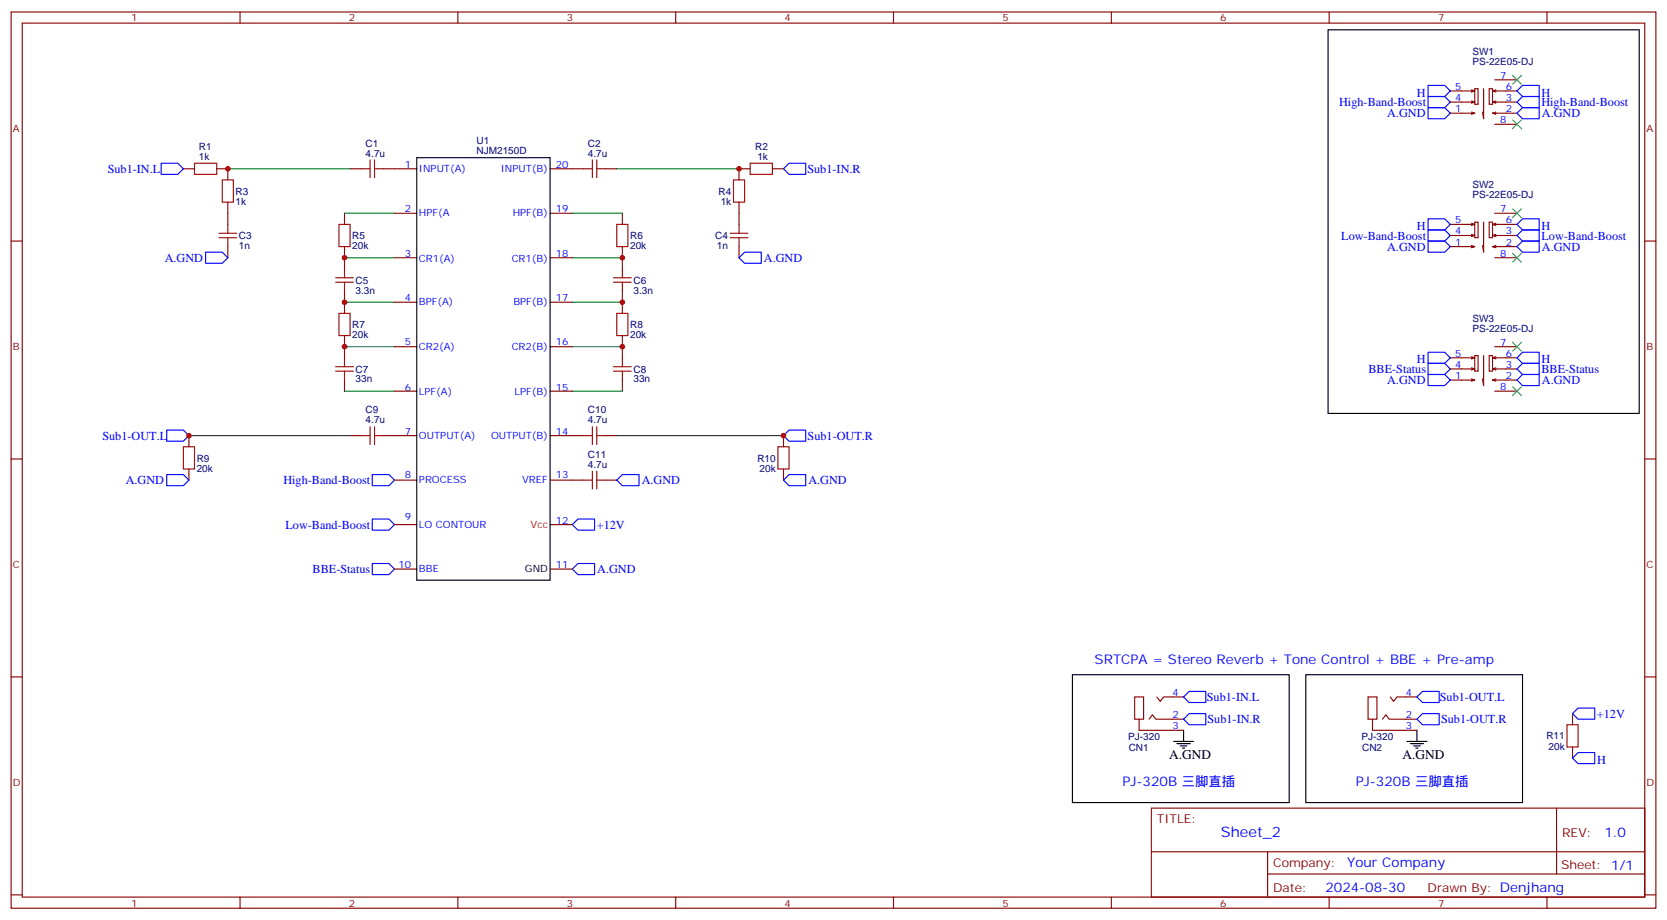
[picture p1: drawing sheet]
<svg xmlns="http://www.w3.org/2000/svg" width="529mm" height="292mm" viewBox="0 0 529 292" stroke-linecap="round" stroke-linejoin="round" font-family="sans-serif">
<g fill="none" stroke="#870000" stroke-width=".35">
<path d="M3.5 3.8h522.1v284.3h-522.1zM7.1 7.3h515v277.3h-515zM76.2 3.8v3.5M145.3 3.8v3.5M214.5 3.8v3.5M283.6 3.8v3.5M352.8 3.8v3.5M421.9 3.8v3.5M491.1 3.8v3.5M460.4 28.9h7.7l-1 .3M460.4 32.4h7.7l-1 .3M460.4 35.9h7.7l-1 .4"/>
<path d="M467.1 28.5l1 .4M467.1 32l1 .4M467.1 35.6l1 .3M468.1 28.2h1.1v4.9h-1.1zM471 28.2v9.5l-.4-2.1M472.7 28.2h1.1v4.9h-1.1zM474.5 39.4h7M474.5 25.3h7M474.8 28.5l-1 .4M474.8 32l-1 .4M474.8 35.6l-1 .3M481.5 28.9h-7.7l1 .3"/>
<path d="M481.5 32.4h-7.7l1 .3M481.5 35.9h-7.7l1 .4M58.2 53.6h3.5M68.8 53.6h3.5v3.5M111.1 53.6h3.6M121.7 53.6h10.6M174.6 53.6h10.6M192.3 53.6h3.5M238.1 53.6h-3.5v3.5M245.2 53.6h3.5M3.5 76.5h3.6M72.3 64.1v7.1"/>
<path d="M72.3 78.2v3.6M109.4 67.7v3.5M109.4 78.2v7.1M125.2 67.7h7.1M174.6 67.7h7.1M197.6 67.7v3.5M197.6 78.2v7.1M234.6 64.1v7.1M234.6 78.2v3.6M460.4 71.2h7.7l-1 .3M460.4 74.7h7.7l-1 .4M460.4 78.2h7.7l-1 .4"/>
<path d="M467.1 70.8l1 .4M467.1 74.4l1 .3M467.1 77.9l1 .3M468.1 70.5h1.1v4.9h-1.1zM471 70.5v9.5l-.4-2.1M472.7 70.5h1.1v4.9h-1.1zM474.5 67.7h7M474.8 70.8l-1 .4M474.8 74.4l-1 .3M474.8 77.9l-1 .3M481.5 71.2h-7.7l1 .3M481.5 74.7h-7.7l1 .4"/>
<path d="M481.5 78.2h-7.7l1 .4M522.1 76.5h3.5M109.4 92.4v7M125.2 81.8h7.1M125.2 95.9h7.1M174.6 81.8h7.1M174.6 95.9h7.1M197.6 92.4v7M474.5 81.8h7M109.4 106.5v7M125.2 110h7.1M174.6 110h7.1"/>
<path d="M197.6 106.5v7M460.4 113.5h7.7l-1 .4M460.4 117.1h7.7l-1 .3M467.1 113.2l1 .3M467.1 116.7l1 .4M468.1 112.8h1.1v5h-1.1zM471 112.8v9.5l-.4-2.1M472.7 112.8h1.1v5h-1.1zM474.5 110h7M474.8 113.2l-1 .3M474.8 116.7l-1 .4M481.5 113.5h-7.7l1 .4"/>
<path d="M481.5 117.1h-7.7l1 .3M60 138.2v3.5M109.4 120.6v3.5M111.1 138.2h3.6M121.7 138.2h10.6M125.2 124.1h7.1M174.6 138.2h10.6M174.6 124.1h7.1M192.3 138.2h3.5M197.6 120.6v3.5M248.7 138.2v3.5M460.4 120.6h7.7l-1 .3"/>
<path d="M467.1 120.2l1 .4M474.5 124.1h7M474.8 120.2l-1 .4M481.5 120.6h-7.7l1 .3M3.5 145.6h3.6M60 148.8v3.5M125.2 152.3h7.1M174.6 152.3h10.6M192.3 152.3h3.5M248.7 148.8v3.5M522.1 145.6h3.5M125.2 166.4h7.1"/>
<path d="M174.6 166.4h7.1M125.2 180.6h7.1M174.6 180.6h7.1M3.5 214.8h3.6M522.1 214.8h3.5M360.2 221.1h2.8v7.1h-2.8zM361.6 228.2v3.5h14.1M364.8 228.2l1-1.4 1.1 1.4h8.8M367.2 221.1l1.1 1.4 1.1-1.4h6.3M434.3 221.1h2.8v7.1h-2.8zM435.7 228.2v3.5h14.1M438.9 228.2l1-1.4 1.1 1.4h8.8"/>
<path d="M441.3 221.1l1.1 1.4 1-1.4h6.4M499.2 226.4v3.5M499.2 237v3.5M365.5 256.4h156.6v28.2h-156.6zM494.1 256.4v20.9M365.5 270.2h156.5M402.4 277.3h119.6M402.4 270.2v14.2M3.5 283.9h3.6M76.2 284.6v3.5M145.3 284.6v3.5M214.5 284.6v3.5"/>
<path d="M283.6 284.6v3.5M352.8 284.6v3.5M421.9 284.6v3.5M491.1 284.6v3.5M522.1 283.9h3.5"/>
</g>
<g fill="none" stroke="#000" stroke-width=".35">
<path d="M421.6 9.5h98.7v121.7h-98.7zM132.3 50h42.3v134.1h-42.3zM340.4 214.1h68.8v40.5h-68.8zM414.5 214.1h68.8v40.5h-68.8zM372.5 235.2h6.4M373.6 235.9h4.2M374.6 236.6h2.2M375.4 237.3h.7M375.7 231.7v3.5M446.6 235.2h6.4M447.7 235.9h4.2M448.7 236.6h2.1"/>
<path d="M449.4 237.3h.7M449.8 231.7v3.5"/>
</g>
<g fill="none" stroke="#00f" stroke-width=".35">
<path d="M453.3 30.6h5.3l1.8 1.8-1.8 1.7h-5.3zM453.3 27.1h5.3l1.8 1.8-1.8 1.7h-5.3zM453.3 34.1h5.3l1.8 1.8-1.8 1.8h-5.3zM483.3 30.6h5.3v3.5h-5.3l-1.8-1.7zM483.3 27.1h5.3v3.5h-5.3l-1.8-1.7zM483.3 34.1h5.3v3.6h-5.3l-1.8-1.8zM51.2 51.8h5.2l1.8 1.8-1.8 1.7h-5.2zM248.7 53.6l1.8-1.8h5.3v3.5h-5.3zM453.3 73h5.3l1.8 1.7-1.8 1.8h-5.3zM453.3 69.4h5.3l1.8 1.8-1.8 1.8h-5.3zM453.3 76.5h5.3l1.8 1.7-1.8 1.8h-5.3zM483.3 73h5.3v3.5h-5.3l-1.8-1.8z"/>
<path d="M483.3 69.4h5.3v3.6h-5.3l-1.8-1.8zM483.3 76.5h5.3v3.5h-5.3l-1.8-1.8zM65.3 80h5.3l1.7 1.8-1.7 1.7h-5.3zM236.4 80h5.3v3.5h-5.3l-1.8-1.7zM453.3 115.3h5.3l1.8 1.8-1.8 1.7h-5.3zM453.3 111.8h5.3l1.8 1.7-1.8 1.8h-5.3zM453.3 118.8h5.3l1.8 1.8-1.8 1.7h-5.3zM483.3 115.3h5.3v3.5h-5.3l-1.8-1.7zM483.3 111.8h5.3v3.5h-5.3l-1.8-1.8zM483.3 118.8h5.3v3.5h-5.3l-1.8-1.7zM52.9 136.5h5.3l1.8 1.7-1.8 1.8h-5.3zM250.5 136.5h5.3v3.5h-5.3l-1.8-1.8z"/>
<path d="M52.9 150.6h5.3l1.8 1.7-1.8 1.8h-5.3zM118.2 150.6h5.3l1.7 1.7-1.7 1.8h-5.3zM197.6 150.6h5.2v3.5h-5.2l-1.8-1.8zM250.5 150.6h5.3v3.5h-5.3l-1.8-1.8zM118.2 164.7h5.3l1.7 1.7-1.7 1.8h-5.3zM118.2 178.8h5.3l1.7 1.8-1.7 1.7h-5.3zM183.4 164.7h5.3v3.5h-5.3l-1.7-1.8zM181.7 180.6l1.7-1.8h5.3v3.5h-5.3zM451.6 219.4h5.2v3.5h-5.2l-1.8-1.8zM375.7 221.1l1.8-1.7h5.3v3.5h-5.3zM375.7 228.2l1.8-1.8h5.3v3.5h-5.3zM449.8 228.2l1.8-1.8h5.2v3.5h-5.2z"/>
<path d="M500.9 224.6h5.3v3.6h-5.3l-1.7-1.8zM499.2 240.5l1.7-1.7h5.3v3.5h-5.3z"/>
</g>
<g fill="none" stroke="#a10000" stroke-width=".35">
<path d="M61.7 51.8h7.1v3.5h-7.1zM70.6 57.1h3.5v7h-3.5zM114.7 53.6h2.8M117.5 50.7v5.7M118.9 53.6h2.8M118.9 50.7v5.7M185.2 53.6h2.8M188 50.7v5.7M189.4 53.6h2.9M189.4 50.7v5.7M232.8 57.1h3.6v7h-3.6zM238.1 51.8h7.1v3.5h-7.1z"/>
<path d="M69.5 75.4h5.6M69.5 74h5.6M72.3 71.2v2.8M72.3 75.4v2.8M107.6 71.2h3.5v7h-3.5zM195.8 71.2h3.5v7h-3.5zM231.8 75.4h5.6M231.8 74h5.6M234.6 71.2v2.8M234.6 75.4v2.8M106.5 89.5h5.7M106.5 88.1h5.7"/>
<path d="M107.6 99.4h3.5v7.1h-3.5zM109.4 85.3v2.8M109.4 89.5v2.9M194.7 89.5h5.7M194.7 88.1h5.7M195.8 99.4h3.5v7.1h-3.5zM197.6 85.3v2.8M197.6 89.5v2.9M106.5 117.8h5.7M106.5 116.3h5.7M109.4 113.5v2.8M109.4 117.8v2.8"/>
<path d="M194.7 117.8h5.7M194.7 116.3h5.7M197.6 113.5v2.8M197.6 117.8v2.8M114.7 138.2h2.8M117.5 135.4v5.6M118.9 135.4v5.6M118.9 138.2h2.8M185.2 138.2h2.8M188 135.4v5.6M189.4 135.4v5.6M189.4 138.2h2.9"/>
<path d="M58.2 141.7h3.5v7.1h-3.5zM185.2 152.3h2.8M188 149.5v5.7M189.4 149.5v5.7M189.4 152.3h2.9M246.9 141.7h3.6v7.1h-3.6zM497.4 229.9h3.5v7.1h-3.5z"/>
</g>
<g fill="none" stroke="#008700" stroke-width=".35">
<path d="M72.3 53.6h38.8M195.8 53.6h38.8M109.4 67.7h15.8M181.7 67.7h15.9M109.4 95.9h15.8M109.4 81.8h15.8M181.7 95.9h15.9M181.7 81.8h15.9M109.4 110h15.8M181.7 110h15.9M60 138.2h51.1M109.4 124.1h15.8"/>
<path d="M181.7 124.1h15.9M195.8 138.2h52.9"/>
</g>
<path d="M480.1 23.9l2.9 2.8M480.1 38l2.9 2.9M483 23.9l-2.9 2.8M483 38l-2.9 2.9M480.1 66.3l2.9 2.8M483 66.3l-2.9 2.8M480.1 80.4l2.9 2.8M483 80.4l-2.9 2.8M480.1 108.6l2.9 2.8M483 108.6l-2.9 2.8M480.1 122.7l2.9 2.8M483 122.7l-2.9 2.8" fill="none" stroke="#3c3" stroke-width=".35"/>
<g fill="#c00">
<circle cx="109.4" cy="81.8" r=".88"/>
<circle cx="109.4" cy="95.9" r=".88"/>
<circle cx="109.4" cy="110" r=".88"/>
<circle cx="197.6" cy="81.8" r=".88"/>
<circle cx="197.6" cy="95.9" r=".88"/>
<circle cx="197.6" cy="110" r=".88"/>
<circle cx="72.3" cy="53.6" r=".88"/>
<circle cx="234.6" cy="53.6" r=".88"/>
<circle cx="60" cy="138.2" r=".88"/>
<circle cx="248.7" cy="138.2" r=".88"/>
</g>
<text font-size="4.6" fill="#00f" x="387.6" y="265.4">Sheet_2</text>
<g font-size="4.2" fill="#00f">
<text x="347.5" y="210.5">SRTCPA = Stereo Reverb + Tone Control + BBE + Pre-amp</text>
<text x="356.3" y="249.3">PJ-320B 三脚直插</text>
<text x="430.4" y="249.3">PJ-320B 三脚直插</text>
<text x="509.3" y="265.7">1.0</text>
<text x="427.7" y="275.2">Your Company</text>
<text x="420.7" y="283">2024-08-30</text>
</g>
<g font-size="4.2">
<text x="371.1" y="240.9">A.GND</text>
<text x="445.2" y="240.9">A.GND</text>
</g>
<g font-size="3.9" fill="#00f">
<text x="425.1" y="33.7">High-Band-Boost</text>
<text x="449.8" y="30.6">H</text>
<text x="489.3" y="33.7">High-Band-Boost</text>
<text x="489.3" y="30.6">H</text>
<text x="440.3" y="37.2">A.GND</text>
<text x="489.4" y="37.2">A.GND</text>
<text x="34.2" y="54.8">Sub1-IN.L</text>
<text x="256.3" y="54.8">Sub1-IN.R</text>
<text x="425.8" y="76">Low-Band-Boost</text>
<text x="449.8" y="73">H</text>
<text x="489.3" y="76">Low-Band-Boost</text>
<text x="489.3" y="73">H</text>
<text x="52.3" y="83">A.GND</text>
<text x="242.5" y="83">A.GND</text>
<text x="440.3" y="79.5">A.GND</text>
<text x="489.4" y="79.5">A.GND</text>
<text x="434.4" y="118.3">BBE-Status</text>
<text x="449.8" y="115.3">H</text>
<text x="489.3" y="118.3">BBE-Status</text>
<text x="489.3" y="115.3">H</text>
<text x="440.3" y="121.8">A.GND</text>
<text x="489.4" y="121.8">A.GND</text>
<text x="32.5" y="139.5">Sub1-OUT.L</text>
<text x="256.4" y="139.5">Sub1-OUT.R</text>
<text x="39.9" y="153.6">A.GND</text>
<text x="90" y="153.6">High-Band-Boost</text>
<text x="203.7" y="153.6">A.GND</text>
<text x="256.6" y="153.6">A.GND</text>
<text x="90.6" y="167.7">Low-Band-Boost</text>
<text x="189.4" y="167.7">+12V</text>
<text x="99.2" y="181.8">BBE-Status</text>
<text x="189.6" y="181.8">A.GND</text>
<text x="383.1" y="222.4">Sub1-IN.L</text>
<text x="457.1" y="222.4">Sub1-OUT.L</text>
<text x="506.9" y="227.7">+12V</text>
<text x="383.3" y="229.4">Sub1-IN.R</text>
<text x="457.5" y="229.4">Sub1-OUT.R</text>
<text x="507" y="242.3">H</text>
</g>
<g font-size="3.9" fill="#800">
<text x="367.2" y="261">TITLE:</text>
<text x="495.9" y="265.7">REV:</text>
<text x="404.1" y="275.2">Company:</text>
<text x="495.5" y="275.8">Sheet: 1/1</text>
<text x="404.1" y="282.9">Date:</text>
<text x="453.2" y="282.9">Drawn By: Denjhang</text>
</g>
<g font-size="3.2" fill="#800">
<text x="41.6" y="6.8">1</text>
<text x="110.8" y="6.8">2</text>
<text x="179.9" y="6.8">3</text>
<text x="249.1" y="6.8">4</text>
<text x="318.2" y="6.8">5</text>
<text x="387.3" y="6.8">6</text>
<text x="456.5" y="6.8">7</text>
<text x="4.1" y="41.9">A</text>
<text x="522.6" y="41.9">A</text>
<text x="4.1" y="111.1">B</text>
<text x="522.6" y="111.1">B</text>
<text x="4.1" y="180.2">C</text>
<text x="522.6" y="180.2">C</text>
<text x="4.1" y="249.3">D</text>
<text x="522.6" y="249.3">D</text>
<text x="41.6" y="287.6">1</text>
<text x="110.8" y="287.6">2</text>
<text x="179.9" y="287.6">3</text>
<text x="249.1" y="287.6">4</text>
<text x="318.2" y="287.6">5</text>
<text x="387.3" y="287.6">6</text>
<text x="456.5" y="287.6">7</text>
</g>
<g font-size="3.2" fill="#000080">
<text x="467.4" y="17.4">SW1</text>
<text x="467.4" y="20.6">PS-22E05-DJ</text>
<text x="63.2" y="47.5">R1</text>
<text x="116.1" y="46.5">C1</text>
<text x="151.3" y="45.8">U1</text>
<text x="186.6" y="46.5">C2</text>
<text x="239.7" y="47.5">R2</text>
<text x="63.2" y="50.7">1k</text>
<text x="116.1" y="49.7">4.7u</text>
<text x="151.3" y="48.9">NJM2150D</text>
<text x="186.6" y="49.7">4.7u</text>
<text x="240.4" y="50.7">1k</text>
<text x="467.4" y="59.7">SW2</text>
<text x="74.8" y="65">1k</text>
<text x="74.8" y="61.8">R3</text>
<text x="228.1" y="61.8">R4</text>
<text x="228.8" y="65">1k</text>
<text x="467.4" y="62.9">PS-22E05-DJ</text>
<text x="75.8" y="75.9">C3</text>
<text x="111.8" y="75.8">R5</text>
<text x="200" y="75.8">R6</text>
<text x="227" y="75.9">C4</text>
<text x="75.8" y="79.1">1n</text>
<text x="111.8" y="79">20k</text>
<text x="200" y="79">20k</text>
<text x="227.5" y="79.1">1n</text>
<text x="112.9" y="90">C5</text>
<text x="201.1" y="90">C6</text>
<text x="112.9" y="93.1">3.3n</text>
<text x="201.1" y="93.1">3.3n</text>
<text x="111.8" y="107.2">20k</text>
<text x="111.8" y="104.1">R7</text>
<text x="200" y="107.2">20k</text>
<text x="200" y="104.1">R8</text>
<text x="467.4" y="105.2">PS-22E05-DJ</text>
<text x="467.4" y="102">SW3</text>
<text x="112.9" y="118.2">C7</text>
<text x="201.1" y="118.2">C8</text>
<text x="112.9" y="121.3">33n</text>
<text x="201.1" y="121.3">33n</text>
<text x="116.1" y="131.2">C9</text>
<text x="186.6" y="131.2">C10</text>
<text x="116.1" y="134.3">4.7u</text>
<text x="186.6" y="134.3">4.7u</text>
<text x="62.4" y="149.6">20k</text>
<text x="62.4" y="146.4">R9</text>
<text x="186.6" y="148.4">4.7u</text>
<text x="186.6" y="145.3">C11</text>
<text x="240.4" y="146.4">R10</text>
<text x="241.1" y="149.6">20k</text>
<text x="358.1" y="234.6">PJ-320</text>
<text x="358.3" y="238.2">CN1</text>
<text x="432.2" y="234.6">PJ-320</text>
<text x="432.4" y="238.2">CN2</text>
<text x="490.9" y="234.6">R11</text>
<text x="491.6" y="237.8">20k</text>
</g>
<g font-size="3.2" fill="#00f">
<text x="461.9" y="28.5">5</text>
<text x="476.2" y="25">7</text>
<text x="478" y="28.5">6</text>
<text x="461.9" y="35.6">1</text>
<text x="461.9" y="32">4</text>
<text x="478" y="35.6">2</text>
<text x="478" y="32">3</text>
<text x="476.2" y="39.1">8</text>
<text x="128.5" y="53.2">1</text>
<text x="176.4" y="53.2">20</text>
<text x="133" y="54.6">INPUT(A)</text>
<text x="159" y="54.6">INPUT(B)</text>
<text x="128.5" y="67.3">2</text>
<text x="133" y="68.7">HPF(A</text>
<text x="162.7" y="68.7">HPF(B)</text>
<text x="176.4" y="67.3">19</text>
<text x="461.9" y="70.8">5</text>
<text x="476.2" y="67.3">7</text>
<text x="478" y="70.8">6</text>
<text x="461.9" y="77.9">1</text>
<text x="461.9" y="74.4">4</text>
<text x="478" y="77.9">2</text>
<text x="478" y="74.4">3</text>
<text x="128.5" y="81.7">3</text>
<text x="133" y="83.1">CR1(A)</text>
<text x="162.4" y="83.1">CR1(B)</text>
<text x="176.4" y="81.7">18</text>
<text x="476.2" y="81.4">8</text>
<text x="128.5" y="95.4">4</text>
<text x="176.4" y="95.4">17</text>
<text x="133" y="96.8">BPF(A)</text>
<text x="163" y="96.8">BPF(B)</text>
<text x="128.5" y="109.5">5</text>
<text x="133" y="110.9">CR2(A)</text>
<text x="162.4" y="110.9">CR2(B)</text>
<text x="176.4" y="109.5">16</text>
<text x="461.9" y="113.2">5</text>
<text x="476.2" y="109.6">7</text>
<text x="478" y="113.2">6</text>
<text x="461.9" y="116.7">4</text>
<text x="478" y="116.7">3</text>
<text x="128.5" y="123.9">6</text>
<text x="133" y="125.3">LPF(A)</text>
<text x="163.4" y="125.3">LPF(B)</text>
<text x="176.4" y="123.9">15</text>
<text x="461.9" y="120.2">1</text>
<text x="476.2" y="123.8">8</text>
<text x="478" y="120.2">2</text>
<text x="128.5" y="138">7</text>
<text x="176.4" y="138">14</text>
<text x="133" y="139.4">OUTPUT(A)</text>
<text x="155.9" y="139.4">OUTPUT(B)</text>
<text x="128.5" y="151.7">8</text>
<text x="133" y="153.1">PROCESS</text>
<text x="165.7" y="153.1">VREF</text>
<text x="176.4" y="151.7">13</text>
<text x="128.5" y="165.1">9</text>
<text x="133" y="167.5">LO CONTOUR</text>
<text x="176.4" y="166.1">12</text>
<text x="126.5" y="180.2">10</text>
<text x="133" y="181.6">BBE</text>
<text x="176.4" y="180.2">11</text>
<text x="372.2" y="220.8">4</text>
<text x="446.3" y="220.8">4</text>
<text x="372.2" y="227.8">2</text>
<text x="446.3" y="227.8">2</text>
<text x="372.2" y="231.4">3</text>
<text x="446.3" y="231.4">3</text>
</g>
<text font-size="3.2" fill="#f00" x="168.4" y="167.5">Vcc</text>
<text font-size="3.2" x="166.6" y="181.6">GND</text>
</svg>
